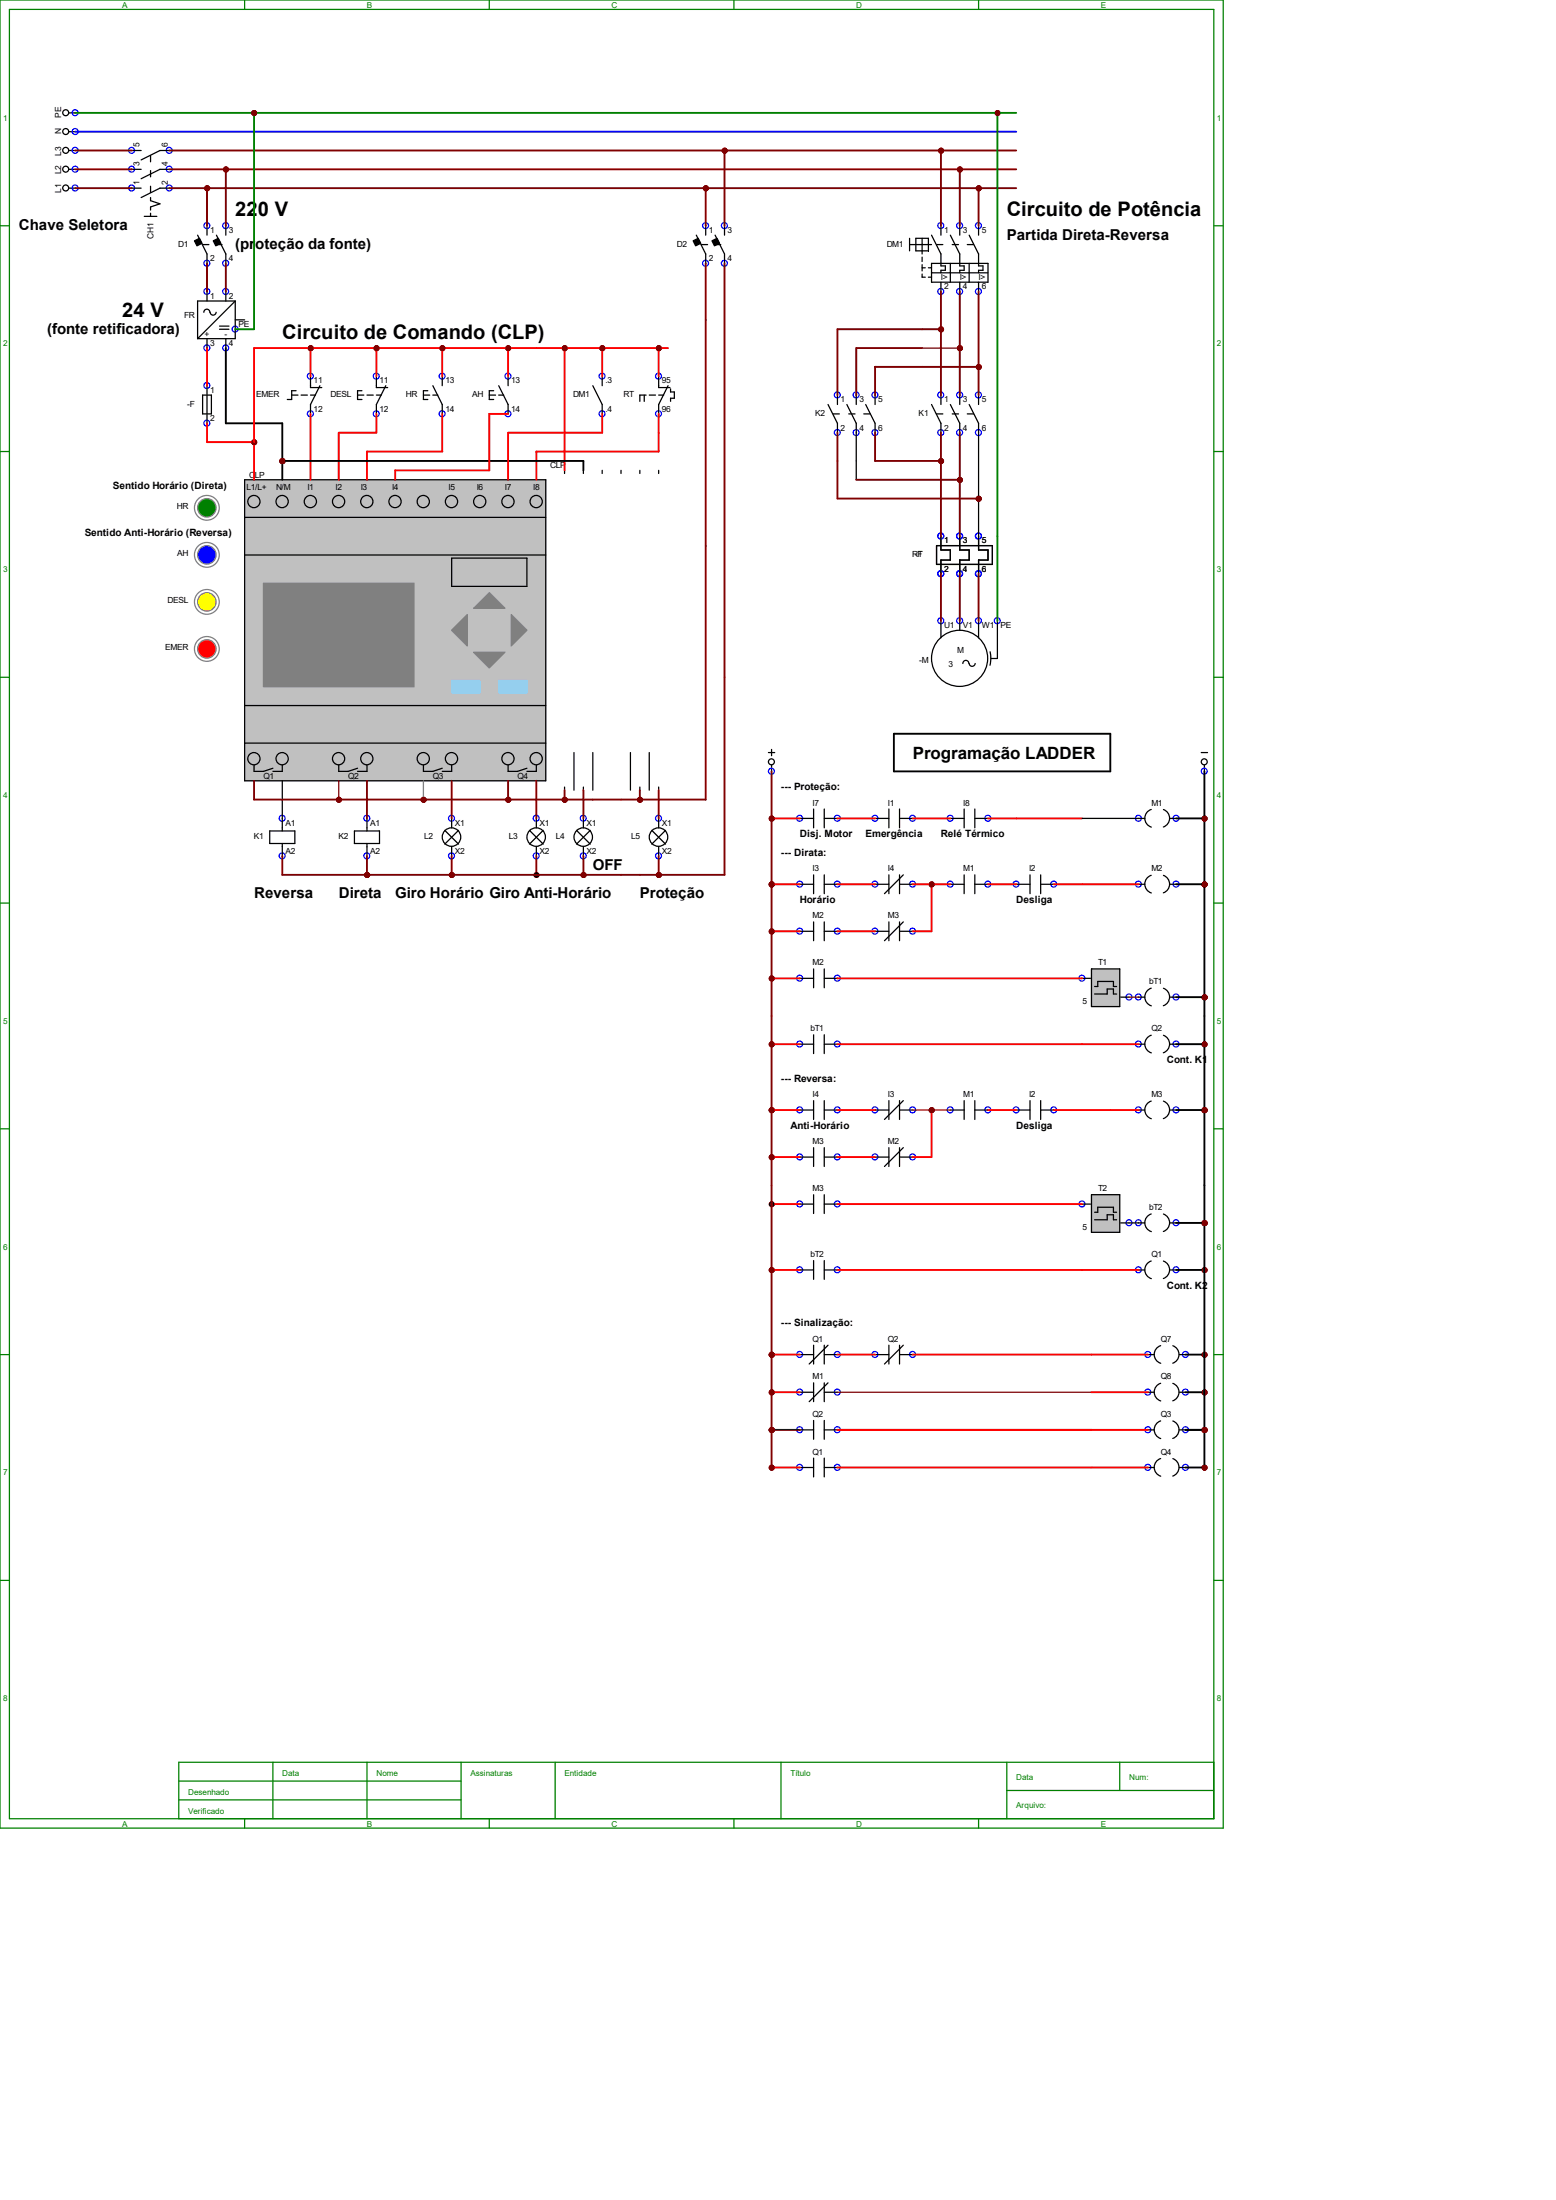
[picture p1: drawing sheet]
<svg xmlns="http://www.w3.org/2000/svg" width="210mm" height="297mm" viewBox="0 0 210 297" stroke-linecap="round" stroke-linejoin="round" font-family="sans-serif">
<g fill="none" stroke="#008000" stroke-width=".17">
<path d="M0 0h165.1v246.8h-165.1zM1.3 1.3h162.5v244.2h-162.5zM33 0v1.3M66 0v1.3M99.1 0v1.3M132.1 0v1.3M0 30.5h1.3M163.8 30.5h1.3M0 61h1.3M163.8 61h1.3M0 91.4h1.3M163.8 91.4h1.3"/>
<path d="M0 121.9h1.3M163.8 121.9h1.3M0 152.4h1.3M163.8 152.4h1.3M0 182.9h1.3M163.8 182.9h1.3M0 213.4h1.3M163.8 213.4h1.3M36.8 237.9v7.6M49.5 237.9v7.6M62.2 237.9v7.6M74.9 237.9v7.6"/>
<path d="M105.4 237.9v7.6M135.9 237.9v7.6M151.1 237.9v3.8M163.8 237.9h-139.7v7.6M24.1 240.5h38.1M24.1 243h38.1M33 245.5v1.3M66 245.5v1.3M99.1 245.5v1.3M132.1 245.5v1.3M135.9 241.7h27.9"/>
</g>
<g fill="none" stroke="#00f" stroke-width=".17">
<circle cx="153.6" cy="119.4" r=".4"/>
<circle cx="158.7" cy="119.4" r=".4"/>
</g>
<path d="M153.7 119.4h.8M155.4 118.2a1.25 1.25 0 0 0-.9 1.2 1.25 1.25 0 0 0 .9 1.2M157 118.2a1.25 1.25 0 0 1 .9 1.2 1.25 1.25 0 0 1-.9 1.1M157.9 119.4h.8" fill="none" stroke="#000" stroke-width=".17"/>
<circle cx="162.6" cy="119.4" r=".28" fill="#f00" stroke="#800000" stroke-width=".17"/>
<g fill="none" stroke="#000" stroke-width=".17">
<path d="M9.3 17.8h.9M9.3 15.2h.9M9.3 25.4h.9M9.3 22.9h.9M9.3 20.3h.9M17.8 25.4h1.2M17.8 22.9h1.2M17.8 20.3h1.2M19.5 29.2h1.7M20.3 21v.8M20.3 23v.9M20.3 25.1v.9"/>
<path d="M20.3 26.7v.4l1.3 .4-1.3 .4v.5M20.3 28.8v.4M22.9 25.4h-1.3l-2.6 1.3M22.9 22.9h-1.3l-2.6 1.2M22.9 20.3h-1.3l-2.6 1.3M26.7 31.7l1.2 2.6v1.3M27.3 33h.9M27.9 30.5v1.2M27.9 39.4v1.2M29.1 33h.9M29.2 31.7l1.3 2.6v1.3M30.5 30.5v1.2"/>
<path d="M30.5 39.4v1.2M27.9 45.7v1.3M28.3 42.2a.4 .4 0 0 0-.4-.5 .4 .4 0 0 0-.4 .5M29.2 42.2a.4 .4 0 0 1-.4 .3 .4 .4 0 0 1-.4-.3M29.6 44h1.3M29.6 44.4h1.3M30.5 45.7v1.3M31.7 43.2h1.3M31.7 40.6h-5v5.1M31.7 40.6v5.1h-5M31.7 40.6l-5 5.1M103.7 101.6h.9"/>
<path d="M104.1 101.2v.8M104.1 103.3v.8M162.1 101.6h.9M162.6 103.3v.8"/>
<circle cx="8.9" cy="15.2" r=".4"/>
<circle cx="8.9" cy="17.8" r=".4"/>
<circle cx="8.9" cy="20.3" r=".4"/>
<circle cx="8.9" cy="25.4" r=".4"/>
<circle cx="8.9" cy="22.8" r=".4"/>
<circle cx="104.1" cy="102.8" r=".4"/>
<circle cx="162.5" cy="102.8" r=".4"/>
</g>
<g fill="none" stroke="#00f" stroke-width=".17">
<circle cx="10.1" cy="15.2" r=".4"/>
<circle cx="10.1" cy="17.8" r=".4"/>
<circle cx="10.1" cy="22.8" r=".4"/>
<circle cx="10.1" cy="25.4" r=".4"/>
<circle cx="10.1" cy="20.3" r=".4"/>
<circle cx="17.8" cy="22.8" r=".4"/>
<circle cx="17.8" cy="25.4" r=".4"/>
<circle cx="17.8" cy="20.3" r=".4"/>
<circle cx="22.8" cy="22.8" r=".4"/>
<circle cx="22.8" cy="20.3" r=".4"/>
<circle cx="22.8" cy="25.4" r=".4"/>
<circle cx="27.9" cy="39.3" r=".4"/>
<circle cx="27.9" cy="30.5" r=".4"/>
<circle cx="27.9" cy="35.5" r=".4"/>
<circle cx="30.5" cy="39.3" r=".4"/>
<circle cx="30.5" cy="35.5" r=".4"/>
<circle cx="30.5" cy="30.5" r=".4"/>
<circle cx="27.9" cy="47" r=".4"/>
<circle cx="30.5" cy="47" r=".4"/>
<circle cx="31.7" cy="44.4" r=".4"/>
<circle cx="104.1" cy="104.1" r=".4"/>
<circle cx="162.5" cy="104.1" r=".4"/>
</g>
<g fill="#000" stroke="#000" stroke-width=".17">
<path d="M26.2 32.5l.7-.3 .4 .7-.7 .3z" fill-rule="evenodd"/>
<path d="M28.8 32.5l.7-.3 .3 .7-.7 .3z" fill-rule="evenodd"/>
</g>
<g fill="#f00" stroke="#800000" stroke-width=".17">
<circle cx="28" cy="25.4" r=".28"/>
<circle cx="30.5" cy="22.9" r=".28"/>
<circle cx="34.3" cy="15.3" r=".28"/>
</g>
<g fill="none" stroke="#00f" stroke-width=".17">
<circle cx="27.9" cy="57.1" r=".4"/>
<circle cx="27.9" cy="52" r=".4"/>
</g>
<g fill="none" stroke="#000" stroke-width=".17">
<path d="M27.3 53.3h1.2v2.6h-1.2zM27.9 52.1v5M33 64.8h40.7v40.6h-40.7zM33 69.8h40.7M33 74.9h40.7M61 75.4h10.1v3.8h-10.1zM33 95.2h40.7M33 100.3h40.7M34.3 103.3v.8h1.3l1.2-.4M38.1 103.3v.8h-1.3M45.7 103.3v.8h1.3l1.3-.4M49.5 103.3v.8h-1.2"/>
<path d="M57.1 103.3v.8h1.3l1.3-.4M61 103.3v.8h-1.3M68.6 103.3v.8h1.2l1.3-.4M72.4 103.3v.8h-1.3"/>
<circle cx="34.3" cy="67.7" r=".83"/>
<circle cx="38.1" cy="67.7" r=".83"/>
<circle cx="41.9" cy="67.7" r=".83"/>
<circle cx="45.7" cy="67.7" r=".83"/>
<circle cx="49.5" cy="67.7" r=".83"/>
<circle cx="53.3" cy="67.7" r=".83"/>
<circle cx="57.1" cy="67.7" r=".83"/>
<circle cx="60.9" cy="67.7" r=".83"/>
<circle cx="64.7" cy="67.7" r=".83"/>
<circle cx="68.6" cy="67.7" r=".83"/>
<circle cx="72.4" cy="67.7" r=".83"/>
<circle cx="34.3" cy="102.4" r=".83"/>
<circle cx="38.1" cy="102.4" r=".83"/>
<circle cx="45.7" cy="102.4" r=".83"/>
<circle cx="49.5" cy="102.4" r=".83"/>
<circle cx="57.1" cy="102.4" r=".83"/>
<circle cx="60.9" cy="102.4" r=".83"/>
<circle cx="68.6" cy="102.4" r=".83"/>
<circle cx="72.4" cy="102.4" r=".83"/>
</g>
<path d="M33 64.8h40.7v40.6h-40.7z" fill-rule="evenodd" fill="#c0c0c0" stroke="#c0c0c0" stroke-width=".17"/>
<g fill="#808080" stroke="#808080" stroke-width=".17">
<path d="M35.6 78.7h20.3v14h-20.3z" fill-rule="evenodd"/>
<path d="M63.9 88.1h4.3l-2.2 2.1z" fill-rule="evenodd"/>
<path d="M66 80l2.2 2.1h-4.3z" fill-rule="evenodd"/>
<path d="M61 85.1l2.1-2.1v4.2z" fill-rule="evenodd"/>
<path d="M69 83l2.1 2.1-2.1 2.1z" fill-rule="evenodd"/>
</g>
<g fill="#96d0ff" stroke="#96d0ff" stroke-width=".17">
<path d="M61 91.9h3.8v1.7h-3.8z" fill-rule="evenodd"/>
<path d="M67.3 91.9h3.8v1.7h-3.8z" fill-rule="evenodd"/>
</g>
<circle cx="34.3" cy="59.7" r=".28" fill="#f00" stroke="#800000" stroke-width=".17"/>
<g fill="none" stroke="#00f" stroke-width=".17">
<circle cx="41.9" cy="55.9" r=".4"/>
<circle cx="41.9" cy="50.8" r=".4"/>
<circle cx="59.7" cy="50.8" r=".4"/>
<circle cx="59.7" cy="55.9" r=".4"/>
<circle cx="81.3" cy="50.8" r=".4"/>
<circle cx="81.3" cy="55.9" r=".4"/>
</g>
<g fill="none" stroke="#000" stroke-width=".17">
<path d="M39.4 53.3h.8M40 52.7h-.6v1.2h-.6M40.6 53.3h.9M41.9 50.8v1.5h1.5M41.9 53.3h.7M43.2 52.1l-1.3 2.5v1.3M57.1 53.3h.9M57.7 52.7h-.6v1.2h.6M58.4 53.3h.7M58.4 52.1l1.3 2.5v1.3M59.7 50.8v1.3M80 52.1l1.3 2.5v1.3"/>
<path d="M81.3 50.8v1.3"/>
</g>
<g fill="#f00" stroke="#800000" stroke-width=".17">
<circle cx="41.9" cy="47" r=".28"/>
<circle cx="50.8" cy="47" r=".28"/>
<circle cx="59.7" cy="47" r=".28"/>
<circle cx="68.6" cy="47" r=".28"/>
</g>
<g fill="none" stroke="#00f" stroke-width=".17">
<circle cx="50.8" cy="55.9" r=".4"/>
<circle cx="50.8" cy="50.8" r=".4"/>
<circle cx="38.1" cy="115.5" r=".4"/>
<circle cx="38.1" cy="110.5" r=".4"/>
<circle cx="60.9" cy="110.5" r=".4"/>
<circle cx="60.9" cy="115.5" r=".4"/>
<circle cx="72.4" cy="115.5" r=".4"/>
<circle cx="72.4" cy="110.5" r=".4"/>
</g>
<g fill="none" stroke="#000" stroke-width=".17">
<path d="M48.3 53.3h.8M48.9 52.7h-.6v1.2h.6M49.5 53.3h.9M50.8 50.8v1.5h1.5M50.8 53.3h.7M52.1 52.1l-1.3 2.5v1.3M36.4 112.2h3.4v1.7h-3.4zM38.1 110.5v1.7M38.1 113.9v1.7M60 112.1l1.9 1.9M61 110.5v1.3M61 114.3v1.3"/>
<path d="M61.9 112.1l-1.9 1.9M71.5 112.1l1.8 1.9M72.4 110.5v1.3M72.4 114.3v1.3M73.3 112.1l-1.8 1.9"/>
<circle cx="60.9" cy="113" r="1.25"/>
<circle cx="72.4" cy="113" r="1.25"/>
</g>
<g fill="#f00" stroke="#800000" stroke-width=".17">
<circle cx="45.7" cy="108" r=".28"/>
<circle cx="57.2" cy="108" r=".28"/>
<circle cx="68.6" cy="108" r=".28"/>
<circle cx="49.6" cy="118.1" r=".28"/>
<circle cx="61" cy="118.1" r=".28"/>
<circle cx="72.4" cy="118.1" r=".28"/>
</g>
<g fill="none" stroke="#00f" stroke-width=".17">
<circle cx="95.2" cy="30.5" r=".4"/>
<circle cx="95.2" cy="35.5" r=".4"/>
<circle cx="97.8" cy="30.5" r=".4"/>
<circle cx="97.8" cy="35.5" r=".4"/>
</g>
<path d="M94 31.7l1.2 2.6v1.3M94.7 33h.8M95.2 30.5v1.2M96.4 33h.9M96.5 31.7l1.3 2.6v1.3M97.8 30.5v1.2" fill="none" stroke="#000" stroke-width=".17"/>
<g fill="#000" stroke="#000" stroke-width=".17">
<path d="M93.6 32.5l.6-.3 .4 .7-.7 .3z" fill-rule="evenodd"/>
<path d="M96.1 32.5l.7-.3 .3 .7-.7 .3z" fill-rule="evenodd"/>
</g>
<g fill="#f00" stroke="#800000" stroke-width=".17">
<circle cx="95.3" cy="25.4" r=".28"/>
<circle cx="97.8" cy="20.3" r=".28"/>
</g>
<circle cx="27.9" cy="81.3" r="1.67" fill="none" stroke="#808080" stroke-width=".17"/>
<circle cx="27.9" cy="81.3" r="1.25" fill="#ff0" stroke="#808080" stroke-width=".17"/>
<circle cx="27.9" cy="68.6" r="1.67" fill="none" stroke="#808080" stroke-width=".17"/>
<circle cx="27.9" cy="68.6" r="1.25" fill="#008000" stroke="#808080" stroke-width=".17"/>
<circle cx="27.9" cy="74.9" r="1.67" fill="none" stroke="#808080" stroke-width=".17"/>
<circle cx="27.9" cy="74.9" r="1.25" fill="#00f" stroke="#808080" stroke-width=".17"/>
<g fill="none" stroke="#00f" stroke-width=".17">
<circle cx="127" cy="39.3" r=".4"/>
<circle cx="127" cy="30.5" r=".4"/>
<circle cx="129.5" cy="39.3" r=".4"/>
<circle cx="129.5" cy="30.5" r=".4"/>
<circle cx="132.1" cy="39.3" r=".4"/>
<circle cx="132.1" cy="30.5" r=".4"/>
<circle cx="127" cy="53.3" r=".4"/>
<circle cx="127" cy="58.4" r=".4"/>
<circle cx="129.5" cy="58.4" r=".4"/>
<circle cx="129.5" cy="53.3" r=".4"/>
<circle cx="132.1" cy="58.4" r=".4"/>
<circle cx="132.1" cy="53.3" r=".4"/>
<circle cx="127" cy="83.8" r=".4"/>
<circle cx="129.5" cy="83.8" r=".4"/>
<circle cx="132.1" cy="83.8" r=".4"/>
<circle cx="134.6" cy="83.8" r=".4"/>
</g>
<g fill="none" stroke="#000" stroke-width=".17">
<path d="M122.8 32.2v1.7M122.8 33h2.9M123.6 32.2h1.7v1.7h-1.7zM124.5 32.2v2.1M124.5 34.7v.6M124.5 35.7v.9M124.5 37v.4h.4M124.5 36.2h.4M125.3 36.2h.4M125.3 37.4h.4M125.7 31.7l1.3 2.6v1.6h.6v.6h-.6v.3M125.7 35.6h7.6v2.5h-7.6z"/>
<path d="M125.7 36.8h7.6M126.4 33h.9M127 30.5v1.2M127 38.1v1.3M128.3 31.7l1.2 2.6v1.6h.6v.6h-.6v.3M128.3 35.6v2.5M128.5 33h.9M129.5 30.5v1.2M129.5 38.1v1.3M130.6 33h.8M130.8 31.7l1.3 2.6v1.6h.6v.6h-.6v.3M130.8 35.6v2.5"/>
<path d="M132.1 30.5v1.2M132.1 38.1v1.3M125.7 54.6l1.3 2.5v1.3M126.4 55.9h.9M127 53.3v1.3M128.3 54.6l1.2 2.5v1.3M128.5 55.9h.9M129.5 53.3v1.3M130.6 55.9h.8M130.8 54.6l1.3 2.5v1.3M132.1 53.3v1.3M127 83.8v2.3"/>
<path d="M129.5 83.8v1.3M130.8 89.6a.4 .4 0 0 0-.4-.4 .4 .4 0 0 0-.4 .4M131.6 89.6a.4 .4 0 0 1-.4 .4 .4 .4 0 0 1-.4-.4M132.1 83.8v2.3M133.6 88l.1 .9-.1 .9M134.6 83.8v5.1h-.8"/>
<circle cx="129.5" cy="88.9" r="3.8"/>
</g>
<circle cx="134.6" cy="15.3" r=".28" fill="#f00" stroke="#800000" stroke-width=".17"/>
<g fill="none" stroke="#00f" stroke-width=".17">
<circle cx="107.9" cy="119.4" r=".4"/>
<circle cx="113" cy="119.4" r=".4"/>
</g>
<path d="M107.9 119.4h1.9M109.8 118.1v2.5M111.3 119.4h1.7M111.3 118.1v2.5" fill="none" stroke="#000" stroke-width=".17"/>
<g fill="#f00" stroke="#800000" stroke-width=".17">
<circle cx="104.2" cy="119.4" r=".28"/>
<circle cx="127" cy="20.3" r=".28"/>
<circle cx="129.6" cy="22.9" r=".28"/>
<circle cx="132.1" cy="25.4" r=".28"/>
</g>
<g fill="none" stroke="#00f" stroke-width=".17">
<circle cx="118.1" cy="110.5" r=".4"/>
<circle cx="123.2" cy="110.5" r=".4"/>
<circle cx="137.1" cy="119.4" r=".4"/>
<circle cx="142.2" cy="119.4" r=".4"/>
<circle cx="107.9" cy="125.7" r=".4"/>
<circle cx="113" cy="125.7" r=".4"/>
</g>
<path d="M118.1 110.5h1.9M120 109.2v2.6M121.4 110.5h1.8M121.4 109.2v2.6M137.2 119.4h1.8M139 118.1v2.5M140.5 119.4h1.7M140.5 118.1v2.5M107.9 125.7h1.9M109.8 124.5v2.5M111.3 125.7h1.7M111.3 124.5v2.5" fill="none" stroke="#000" stroke-width=".17"/>
<circle cx="104.2" cy="125.8" r=".28" fill="#f00" stroke="#800000" stroke-width=".17"/>
<g fill="none" stroke="#00f" stroke-width=".17">
<circle cx="107.9" cy="110.5" r=".4"/>
<circle cx="113" cy="110.5" r=".4"/>
<circle cx="153.6" cy="110.5" r=".4"/>
<circle cx="158.7" cy="110.5" r=".4"/>
</g>
<path d="M107.9 110.5h1.9M109.8 109.2v2.6M111.3 110.5h1.7M111.3 109.2v2.6M153.7 110.5h.8M155.4 109.3a1.25 1.25 0 0 0-.9 1.2 1.25 1.25 0 0 0 .9 1.2M157 109.3a1.25 1.25 0 0 1 .9 1.2 1.25 1.25 0 0 1-.9 1.1M157.9 110.5h.8" fill="none" stroke="#000" stroke-width=".17"/>
<g fill="#f00" stroke="#800000" stroke-width=".17">
<circle cx="104.2" cy="110.5" r=".28"/>
<circle cx="162.6" cy="119.4" r=".28"/>
<circle cx="162.6" cy="110.5" r=".28"/>
</g>
<g fill="none" stroke="#00f" stroke-width=".17">
<circle cx="128.2" cy="119.4" r=".4"/>
<circle cx="133.3" cy="119.4" r=".4"/>
<circle cx="154.9" cy="187.9" r=".4"/>
<circle cx="154.9" cy="182.9" r=".4"/>
<circle cx="154.9" cy="193" r=".4"/>
<circle cx="160" cy="187.9" r=".4"/>
<circle cx="160" cy="182.9" r=".4"/>
<circle cx="160" cy="193" r=".4"/>
</g>
<g fill="none" stroke="#000" stroke-width=".17">
<path d="M128.3 119.4h1.8M130.1 118.1v2.5M131.6 119.4h1.7M131.6 118.1v2.5M154.9 182.9h.9M154.9 188h.9M154.9 193h.9M156.7 181.7a1.25 1.25 0 0 0-.9 1.2 1.25 1.25 0 0 0 .9 1.2M156.7 186.8a1.25 1.25 0 0 0-.9 1.1 1.25 1.25 0 0 0 .9 1.2M156.7 191.8a1.25 1.25 0 0 0-.9 1.2 1.25 1.25 0 0 0 .9 1.2M158.3 181.7a1.25 1.25 0 0 1 .8 1.2 1.25 1.25 0 0 1-.8 1.1M158.3 186.8a1.25 1.25 0 0 1 .8 1.1 1.25 1.25 0 0 1-.8 1.2"/>
<path d="M158.3 191.8a1.25 1.25 0 0 1 .8 1.2 1.25 1.25 0 0 1-.8 1.2M159.2 182.9h.8M159.2 188h.8M159.2 193h.8"/>
</g>
<g fill="#f00" stroke="#800000" stroke-width=".17">
<circle cx="104.2" cy="182.9" r=".28"/>
<circle cx="162.6" cy="182.9" r=".28"/>
<circle cx="162.6" cy="188" r=".28"/>
<circle cx="162.6" cy="193.1" r=".28"/>
<circle cx="104.2" cy="188" r=".28"/>
<circle cx="104.2" cy="193.1" r=".28"/>
</g>
<g fill="none" stroke="#00f" stroke-width=".17">
<circle cx="113" cy="53.3" r=".4"/>
<circle cx="113" cy="58.4" r=".4"/>
<circle cx="115.5" cy="58.4" r=".4"/>
<circle cx="115.5" cy="53.3" r=".4"/>
<circle cx="118.1" cy="53.3" r=".4"/>
<circle cx="118.1" cy="58.4" r=".4"/>
<circle cx="49.5" cy="110.5" r=".4"/>
<circle cx="49.5" cy="115.5" r=".4"/>
</g>
<path d="M111.8 54.6l1.2 2.5v1.3M112.4 55.9h.9M113 53.3v1.3M114.3 54.6l1.3 2.5v1.3M114.6 55.9h.8M115.6 53.3v1.3M116.6 55.9h.8M116.8 54.6l1.3 2.5v1.3M118.1 53.3v1.3M47.8 112.2h3.4v1.7h-3.4zM49.5 110.5v1.7M49.5 113.9v1.7" fill="none" stroke="#000" stroke-width=".17"/>
<g fill="#f00" stroke="#800000" stroke-width=".17">
<circle cx="127" cy="44.5" r=".28"/>
<circle cx="129.6" cy="47" r=".28"/>
<circle cx="132.1" cy="49.6" r=".28"/>
<circle cx="127" cy="62.3" r=".28"/>
<circle cx="129.6" cy="64.8" r=".28"/>
<circle cx="132.1" cy="67.3" r=".28"/>
</g>
<g fill="none" stroke="#00f" stroke-width=".17">
<circle cx="127" cy="77.4" r=".4"/>
<circle cx="127" cy="72.4" r=".4"/>
<circle cx="129.5" cy="77.4" r=".4"/>
<circle cx="129.5" cy="72.4" r=".4"/>
<circle cx="132.1" cy="77.4" r=".4"/>
<circle cx="132.1" cy="72.4" r=".4"/>
</g>
<g fill="none" stroke="#000" stroke-width=".17">
<path d="M76.2 63.5v.4M78.7 63.5v.4M81.3 63.5v.4M83.8 63.5v.4M86.4 63.5v.4M88.9 63.5v.4M126.4 73.7h7.5v2.5h-7.5zM127 72.4v1.9h1.3v1.3h-1.3v1.9M129.5 72.4v1.9h1.3v1.3h-1.3v1.9M132.1 72.4v1.9h1.2v1.3h-1.2v1.9M76.2 106.3v.4M77.5 101.6v5.1"/>
<path d="M78.7 106.3v.4M80 101.6v5.1M85.1 101.6v5.1M86.4 106.3v.4M87.6 101.6v5.1M88.9 106.3v.4"/>
</g>
<g fill="#f00" stroke="#800000" stroke-width=".17">
<circle cx="76.2" cy="108" r=".28"/>
<circle cx="86.4" cy="108" r=".28"/>
<circle cx="76.2" cy="47" r=".28"/>
<circle cx="38.1" cy="62.3" r=".28"/>
<circle cx="81.3" cy="47" r=".28"/>
<circle cx="88.9" cy="47" r=".28"/>
</g>
<circle cx="27.9" cy="87.6" r="1.67" fill="none" stroke="#808080" stroke-width=".17"/>
<circle cx="27.9" cy="87.6" r="1.25" fill="#f00" stroke="#808080" stroke-width=".17"/>
<g fill="none" stroke="#00f" stroke-width=".17">
<circle cx="68.6" cy="55.9" r=".4"/>
<circle cx="68.6" cy="50.8" r=".4"/>
<circle cx="78.7" cy="110.5" r=".4"/>
<circle cx="78.7" cy="115.5" r=".4"/>
<circle cx="88.9" cy="110.5" r=".4"/>
<circle cx="88.9" cy="115.5" r=".4"/>
</g>
<g fill="none" stroke="#000" stroke-width=".17">
<path d="M66 53.3h.9M66.6 52.7h-.6v1.2h.6M67.3 52.1l1.3 2.5v1.3M67.3 53.3h.7M68.6 50.8v1.3M77.8 112.1l1.9 1.9M78.7 110.5v1.3M78.7 114.3v1.3M79.7 112.1l-1.9 1.9M88 112.1l1.8 1.9M88.9 110.5v1.3M88.9 114.3v1.3"/>
<path d="M89.8 112.1l-1.8 1.9"/>
<circle cx="78.7" cy="113" r="1.25"/>
<circle cx="88.9" cy="113" r="1.25"/>
</g>
<g fill="#f00" stroke="#800000" stroke-width=".17">
<circle cx="88.9" cy="118.1" r=".28"/>
<circle cx="78.8" cy="118.1" r=".28"/>
</g>
<g fill="none" stroke="#00f" stroke-width=".17">
<circle cx="88.9" cy="55.9" r=".4"/>
<circle cx="88.9" cy="50.8" r=".4"/>
<circle cx="118.1" cy="119.4" r=".4"/>
<circle cx="123.2" cy="119.4" r=".4"/>
<circle cx="128.2" cy="110.5" r=".4"/>
<circle cx="133.3" cy="110.5" r=".4"/>
<circle cx="118.1" cy="125.7" r=".4"/>
<circle cx="123.2" cy="125.7" r=".4"/>
</g>
<g fill="none" stroke="#000" stroke-width=".17">
<path d="M87 53.3v.9M87.2 53.3h-.8v.9M87.6 53.3h.9M88.9 50.8v1.5h1.5M88.9 53.3h.7M90.2 52.1l-1.3 2.5v1.3M90.5 52.5v.4h.5v.9h-.5v.4M118.1 119.4h1.9M120 118.1v2.5M121.4 119.4h1.8M121.4 118.1v2.5M121.9 118.1l-2.5 2.5"/>
<path d="M128.3 110.5h1.8M130.1 109.2v2.6M131.6 110.5h1.7M131.6 109.2v2.6M118.1 125.7h1.9M120 124.5v2.5M121.4 124.5v2.5M121.4 125.7h1.8M121.9 124.5l-2.5 2.5"/>
</g>
<circle cx="125.8" cy="119.4" r=".28" fill="#f00" stroke="#800000" stroke-width=".17"/>
<g fill="none" stroke="#00f" stroke-width=".17">
<circle cx="107.9" cy="132.1" r=".4"/>
<circle cx="113" cy="132.1" r=".4"/>
<circle cx="146" cy="132.1" r=".4"/>
<circle cx="152.4" cy="134.6" r=".4"/>
</g>
<path d="M107.9 132.1h1.9M109.8 130.8v2.5M111.3 132.1h1.7M111.3 130.8v2.5M146 132.1h1.3M147.3 130.8h3.8v5.1h-3.8zM147.7 133.2h.5v-.7h2.1v.7h.4M147.7 134.2h1.7v-.7h.9v.7h.4M151.1 134.6h1.3" fill="none" stroke="#000" stroke-width=".17"/>
<path d="M147.3 130.8h3.8v5.1h-3.8z" fill-rule="evenodd" fill="#c0c0c0" stroke="#c0c0c0" stroke-width=".17"/>
<g fill="#f00" stroke="#800000" stroke-width=".17">
<circle cx="104.2" cy="132.1" r=".28"/>
<circle cx="162.6" cy="134.6" r=".28"/>
</g>
<g fill="none" stroke="#00f" stroke-width=".17">
<circle cx="107.9" cy="140.9" r=".4"/>
<circle cx="113" cy="140.9" r=".4"/>
<circle cx="153.6" cy="140.9" r=".4"/>
<circle cx="158.7" cy="140.9" r=".4"/>
</g>
<path d="M109.8 139.7v2.5M111.3 139.7v2.5M155.4 139.8a1.25 1.25 0 0 0-.9 1.2 1.25 1.25 0 0 0 .9 1.1M157 139.8a1.25 1.25 0 0 1 .9 1.2 1.25 1.25 0 0 1-.9 1.1M107.9 141h1.9M111.3 141h1.7M153.7 141h.8M157.9 141h.8" fill="none" stroke="#000" stroke-width=".17"/>
<g fill="#f00" stroke="#800000" stroke-width=".17">
<circle cx="104.2" cy="141" r=".28"/>
<circle cx="162.6" cy="141" r=".28"/>
</g>
<g fill="none" stroke="#00f" stroke-width=".17">
<circle cx="153.6" cy="149.8" r=".4"/>
<circle cx="158.7" cy="149.8" r=".4"/>
</g>
<path d="M153.7 149.9h.8M155.4 148.7a1.25 1.25 0 0 0-.9 1.1 1.25 1.25 0 0 0 .9 1.2M157 148.7a1.25 1.25 0 0 1 .9 1.1 1.25 1.25 0 0 1-.9 1.2M157.9 149.9h.8" fill="none" stroke="#000" stroke-width=".17"/>
<circle cx="162.6" cy="149.9" r=".28" fill="#f00" stroke="#800000" stroke-width=".17"/>
<g fill="none" stroke="#00f" stroke-width=".17">
<circle cx="107.9" cy="149.8" r=".4"/>
<circle cx="113" cy="149.8" r=".4"/>
</g>
<path d="M107.9 149.9h1.9M109.8 148.6v2.5M111.3 149.9h1.7M111.3 148.6v2.5" fill="none" stroke="#000" stroke-width=".17"/>
<circle cx="104.2" cy="149.9" r=".28" fill="#f00" stroke="#800000" stroke-width=".17"/>
<g fill="none" stroke="#00f" stroke-width=".17">
<circle cx="107.9" cy="156.2" r=".4"/>
<circle cx="113" cy="156.2" r=".4"/>
<circle cx="137.1" cy="149.8" r=".4"/>
<circle cx="142.2" cy="149.8" r=".4"/>
</g>
<path d="M107.9 156.2h1.9M109.8 154.9v2.6M111.3 156.2h1.7M111.3 154.9v2.6M137.2 149.9h1.8M139 148.6v2.5M140.5 149.9h1.7M140.5 148.6v2.5" fill="none" stroke="#000" stroke-width=".17"/>
<g fill="#f00" stroke="#800000" stroke-width=".17">
<circle cx="104.2" cy="156.2" r=".28"/>
<circle cx="162.6" cy="149.9" r=".28"/>
</g>
<g fill="none" stroke="#00f" stroke-width=".17">
<circle cx="118.1" cy="149.8" r=".4"/>
<circle cx="118.1" cy="156.2" r=".4"/>
<circle cx="123.2" cy="149.8" r=".4"/>
<circle cx="123.2" cy="156.2" r=".4"/>
<circle cx="128.2" cy="149.8" r=".4"/>
<circle cx="133.3" cy="149.8" r=".4"/>
</g>
<g fill="none" stroke="#000" stroke-width=".17">
<path d="M118.1 149.9h1.9M118.1 156.2h1.9M120 148.6v2.5M120 154.9v2.6M121.4 149.9h1.8M121.4 148.6v2.5M121.4 154.9v2.6M121.4 156.2h1.8M121.9 148.6l-2.5 2.5M121.9 154.9l-2.5 2.6M128.3 149.9h1.8M130.1 148.6v2.5"/>
<path d="M131.6 149.9h1.7M131.6 148.6v2.5"/>
</g>
<circle cx="125.8" cy="149.9" r=".28" fill="#f00" stroke="#800000" stroke-width=".17"/>
<g fill="none" stroke="#00f" stroke-width=".17">
<circle cx="107.9" cy="162.5" r=".4"/>
<circle cx="113" cy="162.5" r=".4"/>
<circle cx="146" cy="162.5" r=".4"/>
<circle cx="152.4" cy="165.1" r=".4"/>
</g>
<path d="M107.9 162.6h1.9M109.8 161.3v2.5M111.3 162.6h1.7M111.3 161.3v2.5M146 162.6h1.3M147.3 161.3h3.8v5.1h-3.8zM147.7 163.7h.5v-.7h2.1v.7h.4M147.7 164.7h1.7v-.7h.9v.7h.4M151.1 165.1h1.3" fill="none" stroke="#000" stroke-width=".17"/>
<path d="M147.3 161.3h3.8v5.1h-3.8z" fill-rule="evenodd" fill="#c0c0c0" stroke="#c0c0c0" stroke-width=".17"/>
<g fill="#f00" stroke="#800000" stroke-width=".17">
<circle cx="104.2" cy="162.6" r=".28"/>
<circle cx="162.6" cy="165.1" r=".28"/>
</g>
<g fill="none" stroke="#00f" stroke-width=".17">
<circle cx="107.9" cy="171.4" r=".4"/>
<circle cx="113" cy="171.4" r=".4"/>
<circle cx="153.6" cy="171.4" r=".4"/>
<circle cx="158.7" cy="171.4" r=".4"/>
</g>
<path d="M107.9 171.4h1.9M109.8 170.2v2.5M111.3 171.4h1.7M111.3 170.2v2.5M153.7 171.4h.8M155.4 170.2a1.25 1.25 0 0 0-.9 1.2 1.25 1.25 0 0 0 .9 1.2M157 170.3a1.25 1.25 0 0 1 .9 1.1 1.25 1.25 0 0 1-.9 1.2M157.9 171.4h.8" fill="none" stroke="#000" stroke-width=".17"/>
<g fill="#f00" stroke="#800000" stroke-width=".17">
<circle cx="104.2" cy="171.5" r=".28"/>
<circle cx="162.6" cy="171.5" r=".28"/>
</g>
<g fill="none" stroke="#00f" stroke-width=".17">
<circle cx="107.9" cy="182.9" r=".4"/>
<circle cx="113" cy="182.9" r=".4"/>
<circle cx="118.1" cy="182.9" r=".4"/>
<circle cx="123.2" cy="182.9" r=".4"/>
</g>
<path d="M107.9 182.9h1.9M109.8 181.6v2.5M111.3 182.9h1.7M111.3 181.6v2.5M111.8 181.6l-2.6 2.5M118.1 182.9h1.9M120 181.6v2.5M121.4 182.9h1.8M121.4 181.6v2.5M121.9 181.6l-2.5 2.5" fill="none" stroke="#000" stroke-width=".17"/>
<circle cx="104.2" cy="182.9" r=".28" fill="#f00" stroke="#800000" stroke-width=".17"/>
<g fill="none" stroke="#00f" stroke-width=".17">
<circle cx="107.9" cy="193" r=".4"/>
<circle cx="113" cy="193" r=".4"/>
<circle cx="154.9" cy="198.1" r=".4"/>
<circle cx="160" cy="198.1" r=".4"/>
</g>
<path d="M107.9 193h1.9M109.8 191.8v2.5M111.3 193h1.7M111.3 191.8v2.5M154.9 198.1h.9M156.7 196.9a1.25 1.25 0 0 0-.9 1.2 1.25 1.25 0 0 0 .9 1.2M158.3 196.9a1.25 1.25 0 0 1 .8 1.2 1.25 1.25 0 0 1-.8 1.2M159.2 198.1h.8" fill="none" stroke="#000" stroke-width=".17"/>
<g fill="#f00" stroke="#800000" stroke-width=".17">
<circle cx="162.6" cy="193.1" r=".28"/>
<circle cx="162.6" cy="198.1" r=".28"/>
<circle cx="104.2" cy="193.1" r=".28"/>
<circle cx="104.2" cy="198.1" r=".28"/>
</g>
<g fill="none" stroke="#00f" stroke-width=".17">
<circle cx="107.9" cy="198.1" r=".4"/>
<circle cx="113" cy="198.1" r=".4"/>
</g>
<path d="M107.9 198.1h1.9M109.8 196.8v2.6M111.3 198.1h1.7M111.3 196.8v2.6" fill="none" stroke="#000" stroke-width=".17"/>
<circle cx="38.1" cy="62.3" r=".28" fill="#f00" stroke="#800000" stroke-width=".17"/>
<g fill="none" stroke="#00f" stroke-width=".17">
<circle cx="153.6" cy="134.6" r=".4"/>
<circle cx="158.7" cy="134.6" r=".4"/>
<circle cx="107.9" cy="187.9" r=".4"/>
<circle cx="113" cy="187.9" r=".4"/>
</g>
<path d="M153.7 134.6h.8M155.4 133.4a1.25 1.25 0 0 0-.9 1.2 1.25 1.25 0 0 0 .9 1.2M157 133.4a1.25 1.25 0 0 1 .9 1.2 1.25 1.25 0 0 1-.9 1.2M157.9 134.6h.8M107.9 188h1.9M109.8 186.7v2.5M111.3 188h1.7M111.3 186.7v2.5M111.8 186.7l-2.6 2.5" fill="none" stroke="#000" stroke-width=".17"/>
<circle cx="162.6" cy="134.6" r=".28" fill="#f00" stroke="#800000" stroke-width=".17"/>
<g fill="none" stroke="#00f" stroke-width=".17">
<circle cx="153.6" cy="165.1" r=".4"/>
<circle cx="158.7" cy="165.1" r=".4"/>
</g>
<path d="M153.7 165.1h.8M155.4 163.9a1.25 1.25 0 0 0-.9 1.2 1.25 1.25 0 0 0 .9 1.2M157 163.9a1.25 1.25 0 0 1 .9 1.2 1.25 1.25 0 0 1-.9 1.2M157.9 165.1h.8" fill="none" stroke="#000" stroke-width=".17"/>
<circle cx="162.6" cy="165.1" r=".28" fill="#f00" stroke="#800000" stroke-width=".17"/>
<path d="M120.6 99.1h29.3v5h-29.3z" fill="none" stroke="#000" stroke-width=".25"/>
<g fill="#f00" stroke="#800000" stroke-width=".25">
<circle cx="162.6" cy="119.4" r=".28"/>
<circle cx="28" cy="25.4" r=".28"/>
<circle cx="30.5" cy="22.9" r=".28"/>
<circle cx="34.3" cy="15.3" r=".28"/>
<circle cx="34.3" cy="59.7" r=".28"/>
<circle cx="41.9" cy="47" r=".28"/>
<circle cx="50.8" cy="47" r=".28"/>
<circle cx="59.7" cy="47" r=".28"/>
<circle cx="68.6" cy="47" r=".28"/>
<circle cx="45.7" cy="108" r=".28"/>
<circle cx="57.2" cy="108" r=".28"/>
<circle cx="68.6" cy="108" r=".28"/>
<circle cx="49.6" cy="118.1" r=".28"/>
<circle cx="61" cy="118.1" r=".28"/>
<circle cx="72.4" cy="118.1" r=".28"/>
<circle cx="95.3" cy="25.4" r=".28"/>
<circle cx="97.8" cy="20.3" r=".28"/>
<circle cx="134.6" cy="15.3" r=".28"/>
<circle cx="104.2" cy="119.4" r=".28"/>
<circle cx="127" cy="20.3" r=".28"/>
<circle cx="129.6" cy="22.9" r=".28"/>
<circle cx="132.1" cy="25.4" r=".28"/>
<circle cx="104.2" cy="125.8" r=".28"/>
<circle cx="104.2" cy="110.5" r=".28"/>
<circle cx="162.6" cy="110.5" r=".28"/>
<circle cx="104.2" cy="182.9" r=".28"/>
<circle cx="162.6" cy="182.9" r=".28"/>
<circle cx="162.6" cy="188" r=".28"/>
<circle cx="162.6" cy="193.1" r=".28"/>
<circle cx="104.2" cy="188" r=".28"/>
<circle cx="104.2" cy="193.1" r=".28"/>
<circle cx="127" cy="44.5" r=".28"/>
<circle cx="129.6" cy="47" r=".28"/>
<circle cx="132.1" cy="49.6" r=".28"/>
<circle cx="127" cy="62.3" r=".28"/>
<circle cx="129.6" cy="64.8" r=".28"/>
<circle cx="132.1" cy="67.3" r=".28"/>
<circle cx="76.2" cy="108" r=".28"/>
<circle cx="86.4" cy="108" r=".28"/>
<circle cx="76.2" cy="47" r=".28"/>
<circle cx="38.1" cy="62.3" r=".28"/>
<circle cx="81.3" cy="47" r=".28"/>
<circle cx="88.9" cy="47" r=".28"/>
<circle cx="88.9" cy="118.1" r=".28"/>
<circle cx="78.8" cy="118.1" r=".28"/>
<circle cx="125.8" cy="119.4" r=".28"/>
<circle cx="104.2" cy="132.1" r=".28"/>
<circle cx="162.6" cy="134.6" r=".28"/>
<circle cx="104.2" cy="141" r=".28"/>
<circle cx="162.6" cy="141" r=".28"/>
<circle cx="162.6" cy="149.9" r=".28"/>
<circle cx="104.2" cy="149.9" r=".28"/>
<circle cx="104.2" cy="156.2" r=".28"/>
<circle cx="125.8" cy="149.9" r=".28"/>
<circle cx="104.2" cy="162.6" r=".28"/>
<circle cx="162.6" cy="165.1" r=".28"/>
<circle cx="104.2" cy="171.5" r=".28"/>
<circle cx="162.6" cy="171.5" r=".28"/>
<circle cx="162.6" cy="198.1" r=".28"/>
<circle cx="104.2" cy="198.1" r=".28"/>
</g>
<circle cx="162.6" cy="134.6" r=".28" fill="#f00" stroke="#000" stroke-width=".17"/>
<circle cx="68.6" cy="47" r=".28" fill="#f00" stroke="#800000" stroke-width=".17"/>
<g fill="none" stroke="#800000" stroke-width=".25">
<path d="M10.2 20.3h7.6M10.2 22.9h7.6M10.2 25.4h7.6M22.9 20.3h114.3M22.9 22.9h114.3M22.9 25.4h114.3M27.9 25.4v5.1M27.9 35.6v3.8M30.5 22.9v7.6M30.5 35.6v3.8M34.3 105.4v2.5h45.7M38.1 115.6v2.5"/>
<path d="M49.5 105.4v5.1M49.5 115.6v2.5M61 105.4v5.1M61 115.6v2.5M68.6 105.4v2.5M72.4 105.4v5.1M72.4 115.6v2.5M104.1 104.1v33.1"/>
</g>
<g fill="#800000" stroke="#800000" stroke-width=".25">
<circle cx="162.6" cy="119.4" r=".28"/>
<circle cx="28" cy="25.4" r=".28"/>
<circle cx="30.5" cy="22.9" r=".28"/>
<circle cx="34.3" cy="15.3" r=".28"/>
<circle cx="34.3" cy="59.7" r=".28"/>
<circle cx="41.9" cy="47" r=".28"/>
<circle cx="50.8" cy="47" r=".28"/>
<circle cx="59.7" cy="47" r=".28"/>
<circle cx="68.6" cy="47" r=".28"/>
<circle cx="45.7" cy="108" r=".28"/>
<circle cx="57.2" cy="108" r=".28"/>
<circle cx="68.6" cy="108" r=".28"/>
<circle cx="49.6" cy="118.1" r=".28"/>
<circle cx="61" cy="118.1" r=".28"/>
</g>
<path d="M10.2 17.8h127" fill="none" stroke="#00f" stroke-width=".25"/>
<path d="M10.2 15.2h127M34.3 15.2v29.2h-2.6" fill="none" stroke="#008000" stroke-width=".25"/>
<path d="M27.9 47v5.1M27.9 57.1v2.6h6.4M41.9 47v3.8M41.9 55.9v8.9M50.8 47v3.8M50.8 55.9v2.5h-5.1v6.4M59.7 47v3.8M59.7 55.9v5.1h-10.2v3.8M68.6 47v3.8M72.4 47h-38.1v17.8M53.3 63.5v1.3" fill="none" stroke="#f00" stroke-width=".25"/>
<path d="M30.5 47v10.1h7.6v7.7" fill="none" stroke="#000" stroke-width=".25"/>
<path d="M38.1 105.4v5.1" fill="none" stroke="#000" stroke-width=".17"/>
<path d="M45.7 105.4v2.5" fill="none" stroke="#800000" stroke-width=".17"/>
<path d="M57.1 105.4v2.5" fill="none" stroke="#808080" stroke-width=".17"/>
<circle cx="72.4" cy="118.1" r=".28" fill="#800000" stroke="#000" stroke-width=".17"/>
<g fill="none" stroke="#800000" stroke-width=".25">
<path d="M95.2 25.4v5.1M95.2 35.6v72.3h-15.2M97.8 35.6v82.5h-59.7M97.8 20.3v10.2M127 20.3v10.2M127 39.4v13.9M129.5 22.9v7.6M129.5 39.4v13.9M132.1 25.4v5.1M132.1 39.4v13.9M113 58.4v8.9h19.1M118.1 49.5h.1"/>
<path d="M118.1 49.5v3.8M118.1 58.4v3.8h8.9M118.1 49.5h14M124.5 47h-8.9v6.3M127 58.4v14M127 44.4h-14v8.9M129.5 58.4v14M115.6 64.8h13.9M127 77.5v6.3M129.5 77.5v6.3M132.1 77.5v6.3M76.2 106.7v1.2"/>
<path d="M78.7 106.7v3.8M78.7 115.6v2.5M86.4 106.7v1.2M88.9 106.7v3.8M88.9 115.6v2.5M104.1 137.2v22.8"/>
</g>
<g fill="#800000" stroke="#800000" stroke-width=".25">
<circle cx="95.3" cy="25.4" r=".28"/>
<circle cx="97.8" cy="20.3" r=".28"/>
<circle cx="104.2" cy="119.4" r=".28"/>
<circle cx="127" cy="20.3" r=".28"/>
<circle cx="129.6" cy="22.9" r=".28"/>
<circle cx="132.1" cy="25.4" r=".28"/>
<circle cx="104.2" cy="125.8" r=".28"/>
<circle cx="104.2" cy="110.5" r=".28"/>
<circle cx="162.6" cy="119.4" r=".28"/>
<circle cx="162.6" cy="110.5" r=".28"/>
<circle cx="104.2" cy="182.9" r=".28"/>
<circle cx="162.6" cy="182.9" r=".28"/>
<circle cx="162.6" cy="188" r=".28"/>
<circle cx="162.6" cy="193.1" r=".28"/>
<circle cx="104.2" cy="188" r=".28"/>
<circle cx="104.2" cy="193.1" r=".28"/>
<circle cx="127" cy="44.5" r=".28"/>
<circle cx="129.6" cy="47" r=".28"/>
<circle cx="132.1" cy="49.6" r=".28"/>
<circle cx="127" cy="62.3" r=".28"/>
<circle cx="129.6" cy="64.8" r=".28"/>
<circle cx="132.1" cy="67.3" r=".28"/>
<circle cx="76.2" cy="108" r=".28"/>
<circle cx="86.4" cy="108" r=".28"/>
<circle cx="76.2" cy="47" r=".28"/>
<circle cx="38.1" cy="62.3" r=".28"/>
<circle cx="81.3" cy="47" r=".28"/>
<circle cx="88.9" cy="47" r=".28"/>
<circle cx="88.9" cy="118.1" r=".28"/>
<circle cx="78.8" cy="118.1" r=".28"/>
<circle cx="125.8" cy="119.4" r=".28"/>
<circle cx="104.2" cy="132.1" r=".28"/>
<circle cx="162.6" cy="134.6" r=".28"/>
<circle cx="104.2" cy="141" r=".28"/>
<circle cx="162.6" cy="141" r=".28"/>
<circle cx="162.6" cy="149.9" r=".28"/>
<circle cx="104.2" cy="149.9" r=".28"/>
<circle cx="104.2" cy="156.2" r=".28"/>
<circle cx="125.8" cy="149.9" r=".28"/>
</g>
<path d="M134.6 15.2v68.6" fill="none" stroke="#008000" stroke-width=".25"/>
<g fill="#800000" stroke="#800000" stroke-width=".17">
<circle cx="134.6" cy="15.3" r=".28"/>
<circle cx="104.2" cy="149.9" r=".28"/>
</g>
<g fill="none" stroke="#f00" stroke-width=".25">
<path d="M72.4 47h17.8M76.2 47v16.5M81.3 47v3.8M88.9 47v3.8M88.9 55.9v2.5M104.1 119.4h3.8M104.1 110.5h3.8M113 119.4h5.1M113 110.5h5.1M123.2 119.4h5.1M123.2 110.5h5.1M125.7 119.4v6.3h-2.5"/>
<path d="M133.3 119.4h3.9M133.3 110.5h12.7M142.2 119.4h3.8M104.1 125.7h3.8M104.1 132.1h3.8M113 125.7h5.1M113 132.1h33M104.1 141h3.8M104.1 149.9h3.8M104.1 156.2h3.8M113 141h33M113 149.9h5.1"/>
<path d="M113 156.2h5.1M125.7 149.9v6.3h-2.5M133.3 149.9h3.9M149.9 149.9h3.8M104.1 162.6h3.8M104.1 188h3.8M104.1 193h3.8"/>
</g>
<path d="M115.6 58.4v6.4M132.1 58.4v14" fill="none" stroke="#000" stroke-width=".17"/>
<path d="M78.7 62.2v1.3M158.7 119.4h3.9M158.7 110.5h3.9M162.6 104.1v55.9M158.7 141h3.9M158.7 149.9h3.9M160 182.9h2.6M160 188h2.6M160 193h2.6" fill="none" stroke="#000" stroke-width=".25"/>
<path d="M124.5 47h5M123.2 149.9h5.1" fill="none" stroke="#800000" stroke-width=".17"/>
<circle cx="104.2" cy="162.6" r=".28" fill="#800000" stroke="#000" stroke-width=".17"/>
<g fill="none" stroke="#f00" stroke-width=".25">
<path d="M68.6 55.9h-2.6v7.6h-12.7M81.3 55.9v2.5h-12.7v6.4M88.9 58.4v2.6h-16.5v3.8M146 119.4h7.7M142.2 149.9h7.7M146 141h7.7M104.1 171.4h3.8M113 162.6h33M113 171.4h40.7M104.1 182.9h3.8M104.1 198.1h3.8M113 182.9h5.1"/>
<path d="M113 193h41.9M113 198.1h41.9M123.2 182.9h31.7M147.3 188h7.6"/>
</g>
<g fill="#800000" stroke="#800000" stroke-width=".25">
<circle cx="162.6" cy="165.1" r=".28"/>
<circle cx="104.2" cy="171.5" r=".28"/>
<circle cx="162.6" cy="171.5" r=".28"/>
<circle cx="104.2" cy="182.9" r=".28"/>
<circle cx="162.6" cy="193.1" r=".28"/>
<circle cx="162.6" cy="198.1" r=".28"/>
<circle cx="104.2" cy="193.1" r=".28"/>
<circle cx="104.2" cy="198.1" r=".28"/>
<circle cx="38.1" cy="62.3" r=".28"/>
<circle cx="162.6" cy="134.6" r=".28"/>
</g>
<path d="M38.1 62.2h40.6M158.7 134.6h3.9M158.7 171.4h3.9M158.7 165.1h3.9M162.6 160v38.1h-2.6M160 193h2.6" fill="none" stroke="#000" stroke-width=".25"/>
<path d="M104.1 160v38.1" fill="none" stroke="#800000" stroke-width=".25"/>
<path d="M152.4 134.6h1.3M113 188h34.3" fill="none" stroke="#800000" stroke-width=".17"/>
<path d="M146 110.5h7.7M152.4 165.1h1.3M104.1 193h3.8" fill="none" stroke="#000" stroke-width=".17"/>
<g font-size="2.7">
<text x="31.7" y="29.2">220 V</text>
<text x="135.9" y="29.2">Circuito de Potência</text>
<text x="16.5" y="42.8">24 V</text>
<text x="38.1" y="45.7">Circuito de Comando (CLP)</text>
</g>
<text font-size="2.3" x="123.2" y="102.4">Programação LADDER</text>
<g font-size="2">
<text x="2.5" y="31.1">Chave Seletora</text>
<text x="31.7" y="33.7">(proteção da fonte)</text>
<text x="135.9" y="32.4">Partida Direta-Reversa</text>
<text x="6.3" y="45.1">(fonte retificadora)</text>
<text x="80" y="117.5">OFF</text>
<text x="34.3" y="121.3">Reversa</text>
<text x="45.7" y="121.3">Direta</text>
<text x="53.3" y="121.3">Giro Horário Giro Anti-Horário</text>
<text x="86.4" y="121.3">Proteção</text>
</g>
<g font-size="1.4">
<text x="15.2" y="66">Sentido Horário (Direta)</text>
<text x="11.4" y="72.4">Sentido Anti-Horário (Reversa)</text>
<text x="105.4" y="106.7">--- Proteção:</text>
<text x="107.9" y="113">Disj. Motor</text>
<text x="116.8" y="113">Emergência</text>
<text x="127" y="113">Relé Térmico</text>
<text x="105.4" y="115.6">--- Dirata:</text>
<text x="107.9" y="121.9">Horário</text>
<text x="137.2" y="121.9">Desliga</text>
<text x="157.5" y="143.5">Cont. K1</text>
<text x="105.4" y="146.1">--- Reversa:</text>
<text x="106.7" y="152.4">Anti-Horário</text>
<text x="137.2" y="152.4">Desliga</text>
<text x="157.5" y="174">Cont. K2</text>
<text x="105.4" y="179.1">--- Sinalização:</text>
</g>
<g font-size="1.1" fill="#008000">
<text x="16.5" y="1.1">A</text>
<text x="49.5" y="1.1">B</text>
<text x="82.5" y="1.1">C</text>
<text x="115.6" y="1.1">D</text>
<text x="148.6" y="1.1">E</text>
<text x=".4" y="16.3">1</text>
<text x="164.3" y="16.3">1</text>
<text x=".4" y="46.8">2</text>
<text x="164.3" y="46.8">2</text>
<text x=".4" y="77.3">3</text>
<text x="164.3" y="77.3">3</text>
<text x=".4" y="107.7">4</text>
<text x="164.3" y="107.7">4</text>
<text x=".4" y="138.2">5</text>
<text x="164.3" y="138.2">5</text>
<text x=".4" y="168.7">6</text>
<text x="164.3" y="168.7">6</text>
<text x=".4" y="199.2">7</text>
<text x="164.3" y="199.2">7</text>
<text x=".4" y="229.7">8</text>
<text x="164.3" y="229.7">8</text>
<text x="38.1" y="239.8">Data</text>
<text x="50.8" y="239.8">Nome</text>
<text x="63.5" y="239.8">Assinaturas</text>
<text x="76.2" y="239.8">Entidade</text>
<text x="106.7" y="239.8">Título</text>
<text x="25.4" y="242.4">Desenhado</text>
<text x="25.4" y="244.9">Verificado</text>
<text x="137.2" y="240.2">Data</text>
<text x="137.2" y="244.1">Arquivo:</text>
<text x="152.4" y="240.2">Num:</text>
<text x="16.5" y="246.6">A</text>
<text x="49.5" y="246.6">B</text>
<text x="82.5" y="246.6">C</text>
<text x="115.6" y="246.6">D</text>
<text x="148.6" y="246.6">E</text>
</g>
<g font-size="1.1">
<text x="8.3" y="15.9" transform="rotate(-90 8.3 15.9)">PE</text>
<text x="8.3" y="23.5" transform="rotate(-90 8.3 23.5)">L2</text>
<text x="8.3" y="21" transform="rotate(-90 8.3 21)">L3</text>
<text x="8.3" y="18.1" transform="rotate(-90 8.3 18.1)">N</text>
<text x="18.8" y="22.4" transform="rotate(-90 18.8 22.4)">3</text>
<text x="18.8" y="19.9" transform="rotate(-90 18.8 19.9)">5</text>
<text x="22.6" y="22.4" transform="rotate(-90 22.6 22.4)">4</text>
<text x="22.6" y="19.9" transform="rotate(-90 22.6 19.9)">6</text>
<text x="8.3" y="26.1" transform="rotate(-90 8.3 26.1)">L1</text>
<text x="18.8" y="25" transform="rotate(-90 18.8 25)">1</text>
<text x="22.6" y="25" transform="rotate(-90 22.6 25)">2</text>
<text x="20.7" y="32.3" transform="rotate(-90 20.7 32.3)">CH1</text>
<text x="24" y="33.3">D1</text>
<text x="28.4" y="31.5">1</text>
<text x="28.4" y="35.3">2</text>
<text x="30.9" y="31.5">3</text>
<text x="30.9" y="35.3">4</text>
<text x="91.4" y="33.3">D2</text>
<text x="95.7" y="31.5">1</text>
<text x="95.7" y="35.3">2</text>
<text x="98.2" y="31.5">3</text>
<text x="98.2" y="35.3">4</text>
<text x="119.7" y="33.3">DM1</text>
<text x="127.4" y="31.5">1</text>
<text x="130" y="31.5">3</text>
<text x="132.5" y="31.5">5</text>
<text x="28.4" y="40.3">1</text>
<text x="30.9" y="40.3">2</text>
<text x="127" y="37.8">I&gt;</text>
<text x="127.4" y="39.1">2</text>
<text x="129.5" y="37.8">I&gt;</text>
<text x="130" y="39.1">4</text>
<text x="132.1" y="37.8">I&gt;</text>
<text x="132.5" y="39.1">6</text>
<text x="24.8" y="42.9">FR</text>
<text x="27.6" y="45.5">+</text>
<text x="28.4" y="46.7">3</text>
<text x="30.3" y="45.5">-</text>
<text x="30.9" y="46.7">4</text>
<text x="32.2" y="44.2">PE</text>
<text x="28.4" y="53">1</text>
<text x="34.6" y="53.6">EMER</text>
<text x="42.3" y="51.8">11</text>
<text x="44.6" y="53.6">DESL</text>
<text x="51.2" y="51.8">11</text>
<text x="54.8" y="53.6">HR</text>
<text x="60.1" y="51.8">13</text>
<text x="63.7" y="53.6">AH</text>
<text x="69" y="51.8">13</text>
<text x="77.3" y="53.6">DM1</text>
<text x="81.7" y="51.8">.3</text>
<text x="84.2" y="53.6">RT</text>
<text x="89.3" y="51.8">95</text>
<text x="25.3" y="54.9">-F</text>
<text x="28.4" y="56.9">2</text>
<text x="42.3" y="55.6">12</text>
<text x="51.2" y="55.6">12</text>
<text x="60.1" y="55.6">14</text>
<text x="69" y="55.6">14</text>
<text x="81.7" y="55.6">.4</text>
<text x="89.3" y="55.6">96</text>
<text x="110" y="56.2">K2</text>
<text x="113.5" y="54.3">1</text>
<text x="113.5" y="58.1">2</text>
<text x="116" y="54.3">3</text>
<text x="116" y="58.1">4</text>
<text x="118.5" y="54.3">5</text>
<text x="118.5" y="58.1">6</text>
<text x="124" y="56.2">K1</text>
<text x="127.4" y="54.3">1</text>
<text x="127.4" y="58.1">2</text>
<text x="130" y="54.3">3</text>
<text x="130" y="58.1">4</text>
<text x="132.5" y="54.3">5</text>
<text x="132.5" y="58.1">6</text>
<text x="33.6" y="64.5">CLP</text>
<text x="74.3" y="63.2">CLP</text>
<text x="23.9" y="68.7">HR</text>
<text x="33.3" y="66.2">L1/L+</text>
<text x="37.3" y="66.2">N/M</text>
<text x="41.5" y="66.2">I1</text>
<text x="45.3" y="66.2">I2</text>
<text x="48.7" y="66.2">I3</text>
<text x="52.9" y="66.2">I4</text>
<text x="60.5" y="66.2">I5</text>
<text x="64.3" y="66.2">I6</text>
<text x="68.2" y="66.2">I7</text>
<text x="72" y="66.2">I8</text>
<text x="23.9" y="75.1">AH</text>
<text x="123.1" y="75.2">RT</text>
<text x="123.5" y="75.2">-F</text>
<text x="127.4" y="73.4">1</text>
<text x="127.4" y="77.2">2</text>
<text x="130" y="73.4">3</text>
<text x="130" y="77.2">4</text>
<text x="132.5" y="73.4">5</text>
<text x="132.5" y="77.2">6</text>
<text x="22.6" y="81.4">DESL</text>
<text x="22.3" y="87.8">EMER</text>
<text x="124.1" y="89.5">-M</text>
<text x="127.4" y="84.8">U1</text>
<text x="129.2" y="88.2">M</text>
<text x="130" y="84.8">V1</text>
<text x="132.5" y="84.8">W1</text>
<text x="135" y="84.8">PE</text>
<text x="128" y="90">3</text>
<text x="35.6" y="105.1">Q1</text>
<text x="47" y="105.1">Q2</text>
<text x="58.4" y="105.1">Q3</text>
<text x="69.8" y="105.1">Q4</text>
<text x="34.2" y="113.3">K1</text>
<text x="38.5" y="111.5">A1</text>
<text x="45.7" y="113.3">K2</text>
<text x="50" y="111.5">A1</text>
<text x="57.2" y="113.3">L2</text>
<text x="61.4" y="111.5">X1</text>
<text x="68.7" y="113.3">L3</text>
<text x="72.8" y="111.5">X1</text>
<text x="75" y="113.3">L4</text>
<text x="79.2" y="111.5">X1</text>
<text x="85.2" y="113.3">L5</text>
<text x="89.3" y="111.5">X1</text>
<text x="109.7" y="108.8">I7</text>
<text x="119.8" y="108.8">I1</text>
<text x="130" y="108.8">I8</text>
<text x="155.4" y="108.8">M1</text>
<text x="38.5" y="115.3">A2</text>
<text x="50" y="115.3">A2</text>
<text x="61.4" y="115.3">X2</text>
<text x="72.8" y="115.3">X2</text>
<text x="79.2" y="115.3">X2</text>
<text x="89.3" y="115.3">X2</text>
<text x="109.7" y="117.6">I3</text>
<text x="119.8" y="117.6">I4</text>
<text x="130" y="117.6">M1</text>
<text x="138.9" y="117.6">I2</text>
<text x="155.4" y="117.6">M2</text>
<text x="109.7" y="124">M2</text>
<text x="119.8" y="124">M3</text>
<text x="109.7" y="130.3">M2</text>
<text x="148.2" y="130.3">T1</text>
<text x="146.1" y="135.5">5</text>
<text x="155.1" y="132.9">bT1</text>
<text x="109.4" y="139.2">bT1</text>
<text x="155.4" y="139.2">Q2</text>
<text x="109.7" y="148.1">I4</text>
<text x="119.8" y="148.1">I3</text>
<text x="130" y="148.1">M1</text>
<text x="138.9" y="148.1">I2</text>
<text x="155.4" y="148.1">M3</text>
<text x="109.7" y="154.5">M3</text>
<text x="119.8" y="154.5">M2</text>
<text x="109.7" y="160.8">M3</text>
<text x="148.2" y="160.8">T2</text>
<text x="146.1" y="166">5</text>
<text x="155.1" y="163.4">bT2</text>
<text x="109.4" y="169.7">bT2</text>
<text x="155.4" y="169.7">Q1</text>
<text x="109.7" y="181.1">Q1</text>
<text x="119.8" y="181.1">Q2</text>
<text x="156.7" y="181.1">Q7</text>
<text x="109.7" y="191.3">Q2</text>
<text x="109.7" y="186.2">M1</text>
<text x="156.7" y="186.2">Q8</text>
<text x="156.7" y="191.3">Q3</text>
<text x="109.7" y="196.4">Q1</text>
<text x="156.7" y="196.4">Q4</text>
</g>
</svg>
